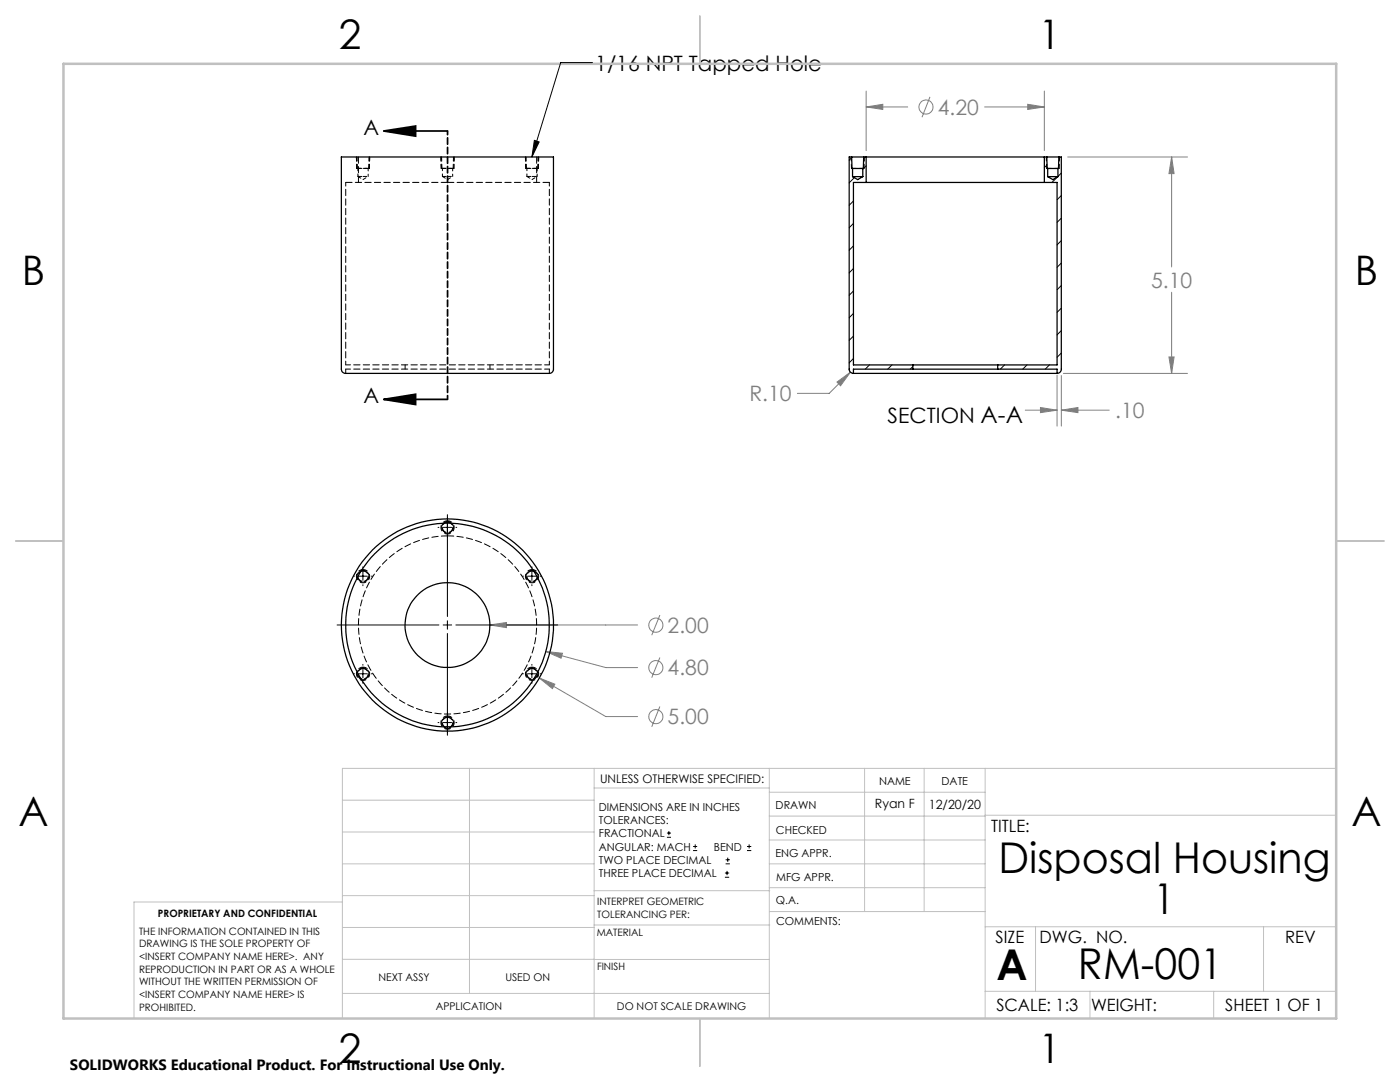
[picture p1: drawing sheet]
<svg xmlns="http://www.w3.org/2000/svg" width="279mm" height="216mm" viewBox="0 0 279 216" stroke-linecap="round" stroke-linejoin="round" font-family="sans-serif">
<g fill="none" stroke="#808080" stroke-width=".2">
<path d="M172.9 18.2v11.9M185.6 19.3l-1.6 4.1M208.4 18.2v11.9M172.9 21.3l3.3-.5v1zM172.9 21.3h8.3M196.5 21.3h11.9M205.1 20.8l3.3 .5-3.3 .5zM213.1 31.3h23.9M233.8 31.3l.5 3.3h-1zM233.8 31.3v22M233.8 58.3v16.2M167 76.2l2.7-1.9-2 2.7z"/>
<path d="M169.7 74.3l-4.2 4.2h-6.4M211 74.9v10.1M211.8 74.9v10.1M212.2 74.5h24.8M233.3 71.2h1l-.5 3.3zM204.6 81.8h6.4M207.6 81.3l3.4 .5-3.4 .5zM211.8 81.8l3.3-.5v1zM211.8 81.8h9.6M97.8 124.7l3.3-.5v1zM97.8 124.7h29.4M107.6 135.3l3.1 1.2-.5 .9z"/>
<path d="M107.6 135.3l13.3 7.7h6.3M108.9 130l3.4 .4-.3 .9zM108.9 130l12 3.2h6.3M131.7 131.2l-1.6 4M131.7 122.7l-1.6 4.1M131.7 141l-1.6 4"/>
<circle cx="184.8" cy="21.3" r="1.4"/>
<circle cx="130.9" cy="133.2" r="1.4"/>
<circle cx="130.9" cy="124.7" r="1.4"/>
<circle cx="130.9" cy="143" r="1.4"/>
</g>
<g fill="none" stroke="#000" stroke-width=".2">
<path d="M118.3 12.5h-6.4l-5.7 18.8M106.6 28l1 .3-1.4 3zM70.6 115h.1M71.6 115h1.7M72.4 113.1v.2M72.4 114.1v1.7M72.4 116.7v.2M74.1 115h.2M87.4 105.2h.2M88.4 105.2h1.7M89.3 102.7v20.3M91 105.2h.2"/>
<path d="M104.3 115h.2M105.3 115h1.7M106.2 113.1v.2M106.2 114.1v1.7M106.2 116.7v.2M107.8 115h.2M67.3 124.7h20.3M70.6 134.4h.1M71.6 134.4h1.7M72.4 132.6v.2M72.4 133.6v1.7M72.4 136.1v.2"/>
<path d="M74.1 134.4h.2M88.4 124.7h1.7M89.3 123.9v1.7M89.3 126.4v20.3M91 124.7h20.3M104.3 134.4h.2M105.3 134.4h1.7M106.2 132.6v.2M106.2 133.6v1.7M106.2 136.1v.2M107.8 134.4h.2M87.4 144.2h.2"/>
<path d="M88.4 144.2h1.7M91 144.2h.2M133.1 167.1h.8M133.1 166.2h.8M133.5 165.8v.9M138.3 169.7h.8M138.3 168.9h.8M138.7 168.5v.8M144.7 175h.8M144.7 174.2h.8M144.8 172.4h.9M144.8 171.6h.9"/>
<path d="M145.1 173.8v.8M145.2 171.1v.9M149.1 169.7h.8M149.1 168.9h.8M149.5 168.5v.8"/>
</g>
<path d="M76.6 26.1l6.3-.9v2zM76.6 26.1h12.7M76.6 79.7l6.3-1v2zM76.6 79.7h12.7" fill="none" stroke="#000" stroke-width=".35"/>
<path d="M72.5 113.6a1.32 1.32 0 0 0-1.2 2 1.32 1.32 0 0 0 2.2 .1 1.32 1.32 0 0 0-.9-2l-.1-.1M89.3 103.9a1.32 1.32 0 0 0-1.2 1.9 1.32 1.32 0 0 0 2.3 .2 1.32 1.32 0 0 0-.9-2.1h-.2M106.2 113.6a1.32 1.32 0 0 0-1.2 2 1.32 1.32 0 0 0 2.3 .1 1.32 1.32 0 0 0-1-2l-.1-.1M72.5 133.1a1.32 1.32 0 0 0-1.2 2 1.32 1.32 0 0 0 2.2 .1 1.32 1.32 0 0 0-.9-2.1h-.1M106.2 133.1a1.32 1.32 0 0 0-1.2 2 1.32 1.32 0 0 0 2.3 .1 1.32 1.32 0 0 0-1-2.1h-.1M89.3 142.9a1.32 1.32 0 0 0-1.2 1.9 1.32 1.32 0 0 0 2.3 .1 1.32 1.32 0 0 0-.9-2h-.2" fill="none" stroke="#000" stroke-width=".2" stroke-dasharray="1.3 .6" stroke-dashoffset=".3" stroke-linecap="butt"/>
<path d="M89.3 26.1v53.6" fill="none" stroke="#000" stroke-width=".35" stroke-dasharray="1.3 .6" stroke-dashoffset=".5"/>
<g fill="none" stroke="#c0c0c0" stroke-width=".2">
<path d="M68.3 159.7h50.3M93.7 153.3v44.9M118.6 153.3v49.9M118.6 157.2h34.9M153.5 153.3v49.9M153.5 158.1h43.1M172.5 153.3v28.6M184.4 153.3v28.6M196.6 153.3v49.9M266.7 153.3h-198.4v49.9M68.3 178.7h50.3M68.3 172.4h50.3"/>
<path d="M68.3 166h50.3M68.3 180h-41.6v23.2M118.6 177.7h35M153.5 167.6h43.1M153.5 162.8h43.1M153.5 172.4h43.1M153.5 177.1h43.1M196.6 162.7h70.1M68.3 198.2h85.2M68.3 191.4l85.2 .1M68.3 185.1h50.3M118.6 184.6h35"/>
<path d="M153.6 181.9h43M196.6 197.8h70.1M196.6 184.9h70.1M206.7 184.9v12.9M217.5 197.8v5.4M242.2 197.8v5.4M252.2 184.9v12.9"/>
</g>
<path d="M139.7 3.2v9.5M3.1 107.9h9.6M266.7 107.9h9.5M139.7 203.2v9.6" fill="none" stroke="#c0c0c0" stroke-width=".25"/>
<path d="M12.7 12.7h254v190.5h-254z" fill="none" stroke="#c0c0c0" stroke-width=".5"/>
<path d="M71.2 33.6h2.5M88.1 33.6h2.5M104.9 33.6h2.5M169.9 33.6h2.5M208.9 33.6h2.5" fill="none" stroke="#000" stroke-width=".2" stroke-dasharray="1.3 .6" stroke-dashoffset=".3"/>
<path d="M71.1 31.3l.1 2.3M73.8 31.3l-.1 2.3M88 31.3l.1 2.3M90.6 31.3v2.3M104.9 31.3v2.3M107.5 31.3l-.1 2.3M169.9 31.3v2.3M172.5 31.3l-.1 2.3M208.8 31.3l.1 2.3M211.5 31.3l-.1 2.3" fill="none" stroke="#000" stroke-width=".2" stroke-dasharray="1.3 .6" stroke-dashoffset=".4"/>
<path d="M76.6 26.1l6.3-.9v2zM76.6 79.7l6.3-1v2z" fill="#000"/>
<path d="M107.6 135.3l2.6 2.1 .5-.9zM108.9 130l3.1 1.3 .3-.9zM97.8 124.7l3.3 .5v-1zM233.8 31.3l.5 3.3h-1zM233.3 71.2h1l-.5 3.3zM167 76.2l.7 .8 2-2.7zM211.8 81.8l3.3-.5v1zM207.6 81.3l3.4 .5-3.4 .5zM205.1 20.8l3.3 .5-3.3 .5zM172.9 21.3l3.3-.5v1z" fill="#808080"/>
<path d="M106.6 28l1 .3-1.4 3z" fill="#000"/>
<g fill="none" stroke="#000" stroke-width=".25">
<path d="M68.1 31.3h42.4v42.4a1 1 0 0 1-1.4 .8h-36.3a15.2 15.2 0 0 1-4.3-.1l-.2-.2-.2-.5zM170 31.3h-.5v42.4a.84 .84 0 0 0 .8 .8M170 31.3h2.4M170 31.3v2.3h.1M170.1 35.2h2.1M170.1 33.6h2.1M170.1 33.6v1.6M170.1 35.2l1.1 .6 1-.6M172.2 33.6v1.6M172.4 31.3h.5M172.4 31.3l-.1 2.3h-.1M172.9 36.4h35.5"/>
<path d="M172.9 31.3h35.5M172.9 36.4h-2.6v36.4h11.9M172.9 31.3v5.1M208.4 31.3h.5M208.4 36.4h2.6v36.4h-11.9M208.4 31.3v5.1M208.9 31.3h2.4M208.9 31.3l.1 2.3h.1M209.1 35.2h2M209.1 33.6h2M209.1 33.6v1.6M209.1 35.2l1 .6 1-.6"/>
<path d="M211.1 33.6v1.6M211.3 31.3h.5v42.4a.84 .84 0 0 1-.8 .8M211.3 31.3l-.1 2.3h-.1M170.3 74.5h40.7M182.2 72.8h16.9M182.2 73.7h16.9M182.2 73.7h-11.9v.8M182.2 72.8v.9M199.1 73.7h11.9v.8M199.1 72.8v.9"/>
<circle cx="89.3" cy="124.7" r="20.3"/>
<circle cx="89.3" cy="124.7" r="8.5"/>
<circle cx="89.3" cy="124.7" r="21.2"/>
</g>
<path d="M71.3 33.6h1.2M71.4 35.2l1.1 .6M72.5 33.6h1.1M72.5 35.8l1-.6M88.2 33.6h1.1M88.3 35.2l1 .6M89.3 33.6h1.1M89.3 35.8l1-.6M105.1 33.6h1.1M105.2 35.2l1 .6M106.2 33.6h1.1M106.2 35.8l1-.6" fill="none" stroke="#000" stroke-width=".2" stroke-dasharray="1.3 .6" stroke-dashoffset=".6"/>
<path d="M69 36.4v36.4M71.4 35.2h1.1M72.5 35.2h1M88.3 35.2h1M89.3 35.2h1M105.2 35.2h1M106.2 35.2h1M109.6 72.8v-36.4" fill="none" stroke="#000" stroke-width=".2" stroke-dasharray="1.3 .6" stroke-dashoffset=".5"/>
<path d="M109.6 73.6h-40.6M109.6 72.8h-40.6M72.5 113.9a1.02 1.02 0 0 1 .9 1.5 1.02 1.02 0 0 1-1.7 .2 1.02 1.02 0 0 1 .5-1.6l.3-.1M89.3 104.2a1.02 1.02 0 0 1 .9 1.5 1.02 1.02 0 0 1-1.7 .2 1.02 1.02 0 0 1 .6-1.7h.2M106.2 113.9a1.02 1.02 0 0 1 .9 1.5 1.02 1.02 0 0 1-1.7 .2 1.02 1.02 0 0 1 .6-1.6l.2-.1M72.5 133.4a1.02 1.02 0 0 1 .9 1.5 1.02 1.02 0 0 1-1.7 .2 1.02 1.02 0 0 1 .5-1.7h.3M106.2 133.4a1.02 1.02 0 0 1 .9 1.5 1.02 1.02 0 0 1-1.7 .2 1.02 1.02 0 0 1 .6-1.7h.2M89.3 143.2a1.02 1.02 0 0 1 .9 1.4 1.02 1.02 0 0 1-1.7 .2 1.02 1.02 0 0 1 .6-1.6h.2" fill="none" stroke="#000" stroke-width=".2" stroke-dasharray="1.3 .6" stroke-dashoffset=".3"/>
<path d="M69 36.4h20.3M71.5 31.3v5.1M89.3 36.4h20.3M107.1 36.4v-5.1M72.5 113.8a1.12 1.12 0 0 1 1 1.7 1.12 1.12 0 0 1-1.9 .2 1.12 1.12 0 0 1 .6-1.8l.3-.1M89.3 106.9a17.8 17.8 0 0 1 15.6 26.4 17.8 17.8 0 0 1-30.7 .8 17.8 17.8 0 0 1 14.2-27.1l.9-.1M89.3 104.1a1.12 1.12 0 0 1 1 1.6 1.12 1.12 0 0 1-1.9 .2 1.12 1.12 0 0 1 .7-1.8h.2M106.2 113.8a1.12 1.12 0 0 1 1 1.7 1.12 1.12 0 0 1-1.9 .2 1.12 1.12 0 0 1 .6-1.8l.3-.1M72.5 133.3a1.12 1.12 0 0 1 1 1.6 1.12 1.12 0 0 1-1.9 .2 1.12 1.12 0 0 1 .6-1.8h.3M106.2 133.3a1.12 1.12 0 0 1 1 1.6 1.12 1.12 0 0 1-1.9 .2 1.12 1.12 0 0 1 .6-1.8h.3M89.3 143.1a1.12 1.12 0 0 1 1 1.6 1.12 1.12 0 0 1-1.9 .2 1.12 1.12 0 0 1 .7-1.8h.2" fill="none" stroke="#000" stroke-width=".2" stroke-dasharray="1.3 .6"/>
<path d="M71.3 31.3v2.3M73.6 33.6v-2.3M88.1 31.3l.1 2.3M90.4 33.6l.1-2.3M105 31.3l.1 2.3M107.3 33.6l.1-2.3M69 73.6v.9M80.9 72.8v.8M97.8 73.6v-.8M109.6 74.5v-.9" fill="none" stroke="#000" stroke-width=".2" stroke-dasharray="1.3 .6" stroke-dashoffset=".4"/>
<path d="M71.4 33.6v1.6M73.5 35.2v-1.6M88.3 33.6v1.6M90.3 35.2v-1.6M105.2 33.6v1.6M107.2 35.2v-1.6" fill="none" stroke="#000" stroke-width=".2" stroke-dasharray="1.3 .6" stroke-dashoffset=".8"/>
<path d="M72.5 113.8a1.19 1.19 0 0 1 1 1.7 1.19 1.19 0 0 1-2 .2 1.19 1.19 0 0 1 .7-1.9h.3M89.3 104a1.19 1.19 0 0 1 1.1 1.8 1.19 1.19 0 0 1-2 .2 1.19 1.19 0 0 1 .7-1.9l.2-.1M106.2 113.8a1.19 1.19 0 0 1 1.1 1.7 1.19 1.19 0 0 1-2.1 .2 1.19 1.19 0 0 1 .7-1.9h.3M72.5 133.3a1.19 1.19 0 0 1 1 1.7 1.19 1.19 0 0 1-2 .2 1.19 1.19 0 0 1 .7-1.9h.3M106.2 133.3a1.19 1.19 0 0 1 1.1 1.7 1.19 1.19 0 0 1-2.1 .2 1.19 1.19 0 0 1 .7-1.9h.3M89.3 143a1.19 1.19 0 0 1 1.1 1.7 1.19 1.19 0 0 1-2 .2 1.19 1.19 0 0 1 .7-1.9h.2" fill="none" stroke="#000" stroke-width=".2" stroke-dasharray="1.3 .6" stroke-dashoffset=".7"/>
<g fill="none" stroke="#000" stroke-width=".2">
<path d="M170 31.5l-.5 .5M170.5 35.5l-1 1M172.9 33.1l-.7 .7M209 32.9l-.6 .5M211.8 34.5l-1.9 1.9M211.8 39l-.8 .9M170.3 40.1l-.8 .9M170.3 44.6l-.8 .8M170.3 49.1l-.8 .8M170.3 53.6l-.8 .8M170.3 58.1l-.8 .8M211.8 43.5l-.8 .9"/>
<path d="M211.8 48l-.8 .9M211.8 52.5l-.8 .8M211.8 57l-.8 .8M170.3 62.5l-.8 .9M170.3 67.1l-.8 .8M170.3 71.5l-.8 .9M173.5 72.8l-.8 .9M178 72.8l-.8 .9M182.2 73.2l-.6 .5M200.5 72.8l-.9 .9M205 72.8l-.9 .9M209.4 72.8l-.8 .9"/>
<path d="M211.8 61.5l-.8 .8M211.8 66l-.8 .8M211.8 70.4l-.8 .9"/>
</g>
<g font-size="8.5">
<text x="199.3" y="174.2">Disposal Housing</text>
<text x="230.2" y="182.3">1</text>
<text x="198.9" y="195.5">A</text>
<text x="215.1" y="195.4">RM-001</text>
</g>
<g font-size="8.1">
<text x="67.6" y="9.7">2</text>
<text x="207.3" y="9.7">1</text>
<text x="4.4" y="57">B</text>
<text x="270.4" y="57">B</text>
<text x="3.7" y="164.9">A</text>
<text x="269.7" y="164.9">A</text>
<text x="67.6" y="212.2">2</text>
<text x="207.3" y="212.2">1</text>
</g>
<g font-size="4.2">
<text x="118.8" y="14.1">1/16 NPT Tapped Hole</text>
<text x="72.5" y="26.8">A</text>
<text x="72.5" y="80.4">A</text>
<text x="177.2" y="84.4">SECTION A-A</text>
</g>
<g font-size="4.2" fill="#808080">
<text x="187.1" y="22.9">4.20</text>
<text x="229.7" y="57.4">5.10</text>
<text x="149.6" y="80.1">R.10</text>
<text x="222.6" y="83.4">.10</text>
<text x="133.2" y="126.3">2.00</text>
<text x="133.2" y="134.8">4.80</text>
<text x="133.2" y="144.5">5.00</text>
</g>
<g font-size="3.4">
<text x="197.8" y="166">TITLE:</text>
<text x="198.7" y="188.1">SIZE</text>
<text x="207.5" y="188.1">DWG. NO.</text>
<text x="256.5" y="188.2">REV</text>
<text x="198.8" y="201.7">SCALE: 1:3</text>
<text x="217.7" y="201.8">WEIGHT:</text>
<text x="244.5" y="201.7">SHEET 1 OF 1</text>
</g>
<text font-size="3" x="14" y="213.5">SOLIDWORKS Educational Product. For Instructional Use Only.</text>
<g font-size="2.5">
<text x="174.6" y="161.3">Ryan F</text>
<text x="185.4" y="161.4">12/20/20</text>
</g>
<text font-size="2.4" x="119.8" y="156.2">UNLESS OTHERWISE SPECIFIED:</text>
<g font-size="2.2">
<text x="119.5" y="161.8">DIMENSIONS ARE IN INCHES</text>
<text x="154.8" y="161.4">DRAWN</text>
<text x="175.4" y="156.6">NAME</text>
<text x="187.9" y="156.7">DATE</text>
<text x="119.5" y="164.4">TOLERANCES:</text>
<text x="119.5" y="167.1">FRACTIONAL</text>
<text x="154.9" y="166.3">CHECKED</text>
<text x="119.5" y="169.7">ANGULAR: MACH</text>
<text x="119.5" y="172.4">TWO PLACE DECIMAL</text>
<text x="142.5" y="169.7">BEND</text>
<text x="154.8" y="171">ENG APPR.</text>
<text x="119.5" y="175">THREE PLACE DECIMAL</text>
<text x="154.9" y="175.7">MFG APPR.</text>
<text x="154.9" y="180.4">Q.A.</text>
<text x="154.9" y="184.6">COMMENTS:</text>
</g>
<g font-size="2.1">
<text x="75.5" y="195.7">NEXT ASSY</text>
<text x="100.9" y="195.7">USED ON</text>
<text x="86.9" y="201.5">APPLICATION</text>
<text x="123.1" y="201.6">DO NOT SCALE DRAWING</text>
</g>
<g font-size="2">
<text x="31.5" y="182.9">PROPRIETARY AND CONFIDENTIAL</text>
<text x="119.2" y="180.6">INTERPRET GEOMETRIC</text>
<text x="119.2" y="183.1">TOLERANCING PER:</text>
<text x="27.8" y="186.5">THE INFORMATION CONTAINED IN THIS</text>
<text x="27.8" y="189">DRAWING IS THE SOLE PROPERTY OF</text>
<text x="27.8" y="191.6">&lt;INSERT COMPANY NAME HERE&gt;. ANY</text>
<text x="119.1" y="186.7">MATERIAL</text>
<text x="27.8" y="194.1">REPRODUCTION IN PART OR AS A WHOLE</text>
<text x="27.8" y="196.6">WITHOUT THE WRITTEN PERMISSION OF</text>
<text x="119.1" y="193.5">FINISH</text>
<text x="27.8" y="199.1">&lt;INSERT COMPANY NAME HERE&gt; IS</text>
<text x="27.8" y="201.7">PROHIBITED.</text>
</g>
</svg>
